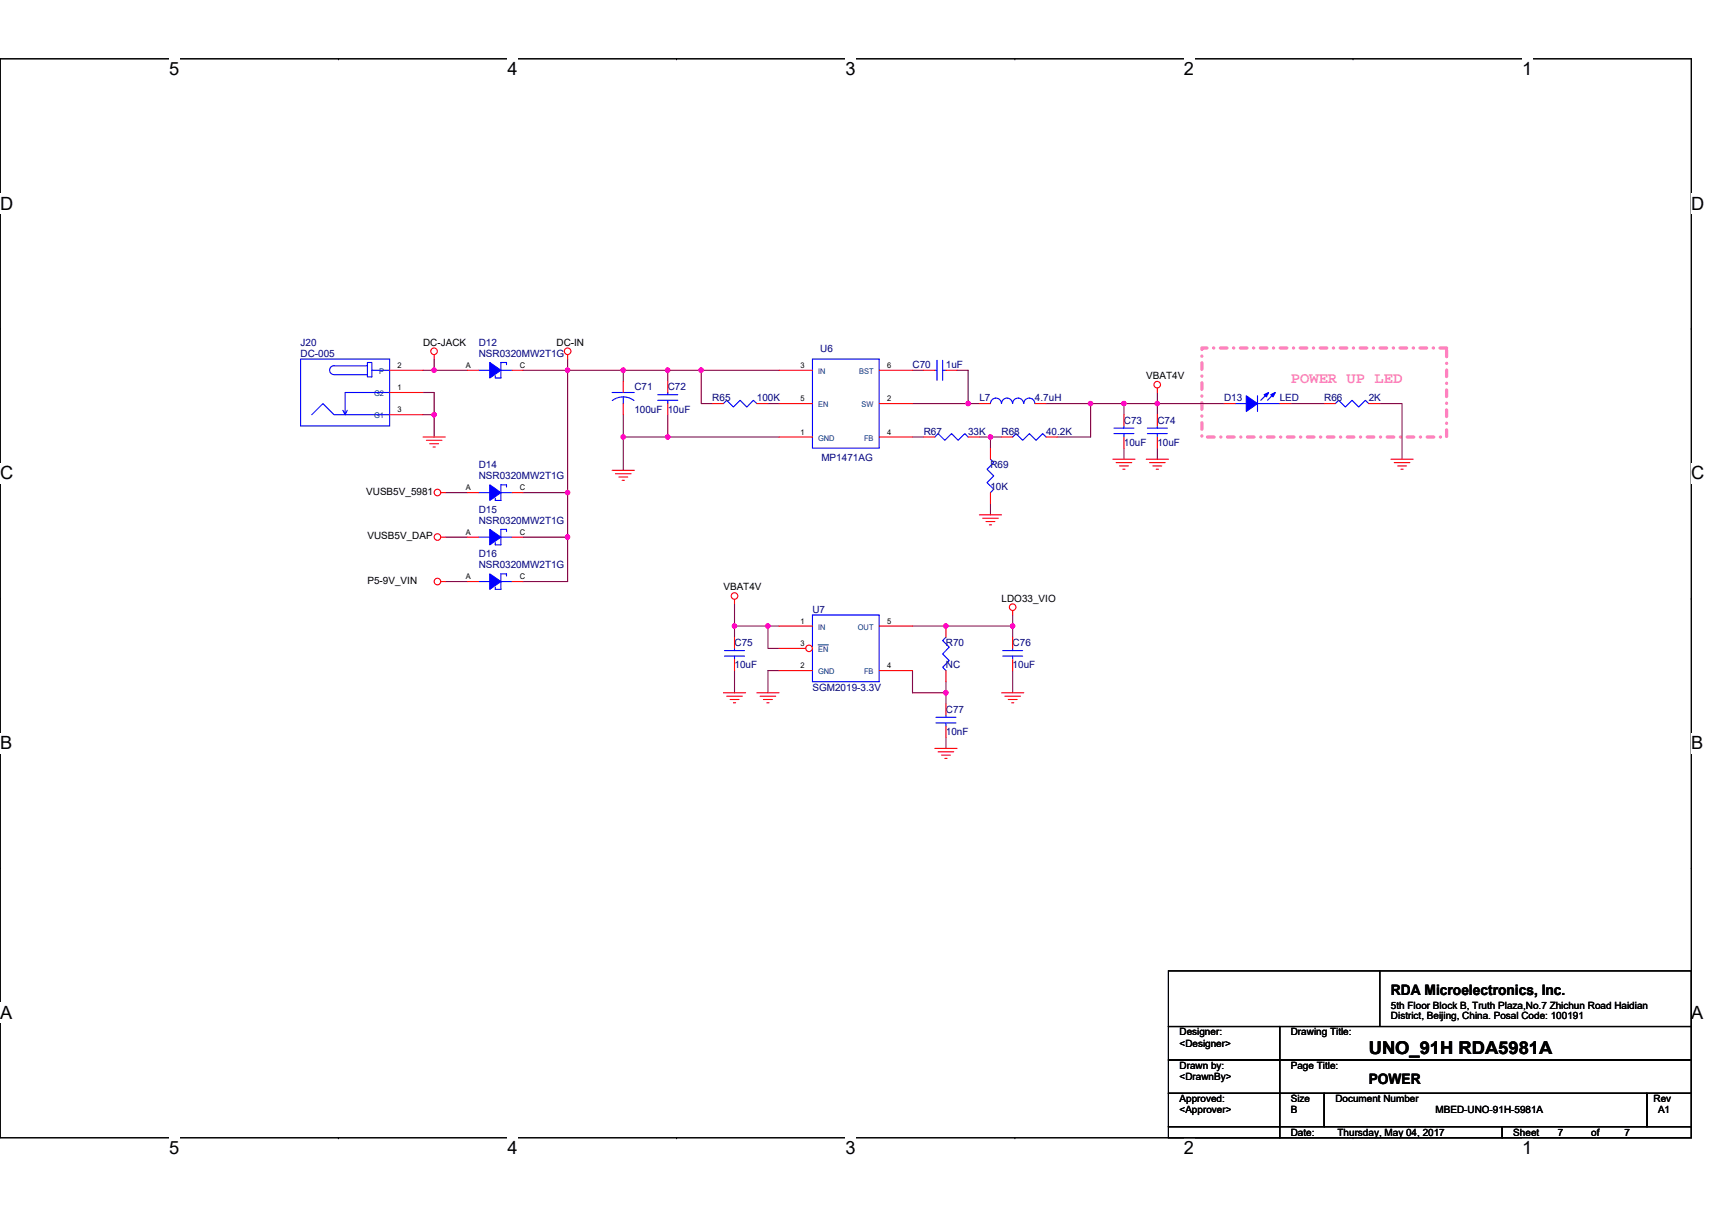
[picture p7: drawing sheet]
<svg xmlns="http://www.w3.org/2000/svg" width="297mm" height="210mm" viewBox="0 0 297 210" stroke-linecap="round" stroke-linejoin="round" font-family="sans-serif">
<path d="M0 10.2h293.5v187.2h-293.5z" fill="none" stroke="#000" stroke-width=".19"/>
<g fill="#fff">
<path d="M29.4 10.2h1.7v3.5h-1.7z"/>
<path d="M29.4 197.4h1.7v3.6h-1.7z"/>
</g>
<path d="M58.7 10.2h.1M58.7 197.4h.1" fill="none" stroke="#000" stroke-width=".19"/>
<g fill="#fff">
<path d="M88.1 10.2h1.7v3.5h-1.7z"/>
<path d="M88.1 197.4h1.7v3.6h-1.7z"/>
</g>
<path d="M117.4 10.2h.1M117.4 197.4h.1" fill="none" stroke="#000" stroke-width=".19"/>
<g fill="#fff">
<path d="M146.7 10.2h1.8v3.5h-1.8z"/>
<path d="M146.7 197.4h1.8v3.6h-1.8z"/>
</g>
<path d="M176.1 10.2h.1M176.1 197.4h.1" fill="none" stroke="#000" stroke-width=".19"/>
<g fill="#fff">
<path d="M205.4 10.2h1.8v3.5h-1.8z"/>
<path d="M205.4 197.4h1.8v3.6h-1.8z"/>
</g>
<path d="M234.8 10.2h.1M234.8 197.4h.1" fill="none" stroke="#000" stroke-width=".19"/>
<g fill="#fff">
<path d="M264.1 10.2h1.7v3.5h-1.7z"/>
<path d="M264.1 197.4h1.7v3.6h-1.7z"/>
<path d="M0 33.6h2.3v3.5h-2.3z"/>
<path d="M293.5 33.6h2.2v3.5h-2.2z"/>
<path d="M0 80.4h2.3v3.5h-2.3z"/>
<path d="M293.5 80.4h2.2v3.5h-2.2z"/>
</g>
<path d="M0 57h.1M293.5 57h.1" fill="none" stroke="#000" stroke-width=".19"/>
<g fill="#fff">
<path d="M0 127.2h2.1v3.5h-2.1z"/>
<path d="M293.5 127.2h2v3.5h-2z"/>
</g>
<path d="M0 103.8h.1M293.5 103.8h.1" fill="none" stroke="#000" stroke-width=".19"/>
<g fill="#fff">
<path d="M0 174h2.2v3.5h-2.2z"/>
<path d="M293.4 174h2.2v3.5h-2.2z"/>
</g>
<g fill="none" stroke="#000" stroke-width=".19">
<path d="M0 150.6h.1M293.5 150.6h.1M202.7 178.1h19.3v5.8h-19.3zM202.7 168.5h90.8v9.6h-90.8zM222 178.1h71.5v5.8h-71.5zM239.4 168.5v9.6M202.7 183.9h19.3v5.8h-19.3zM202.7 189.7h19.3v5.8h-19.3zM202.7 195.5h19.3v1.9h-19.3zM222 183.9h71.5v5.8h-71.5zM222 189.7h7.8v5.8h-7.8zM222 195.5h38.6v1.9h-38.6z"/>
<path d="M229.8 189.7h55.9v5.8h-55.9zM260.6 195.5h32.9v1.9h-32.9zM285.7 189.7h7.8v5.8h-7.8z"/>
</g>
<path d="M208.5 60.4h42.5v15.4h-42.5z" fill="none" stroke="#ff80c0" stroke-width=".57" stroke-dasharray="1.1 1.1 0 1.1"/>
<g fill="none" stroke="#800040" stroke-width=".19">
<path d="M73.4 68.1h1.9v3.9M73.4 72h1.9M73.4 64.3h1.9M75.3 64.3h5.8M75.3 72v3.8M75.3 62.3v2M90.8 64.3h7.7M98.5 64.3v21.2M98.5 64.3h9.6M98.5 62.3v2M108.1 75.8h7.8M108.1 64.3h7.8v1.9"/>
<path d="M108.1 64.3v1.9M108.1 72v3.8M108.1 75.8v5.8M115.9 72v3.8M115.9 75.8h19.3M115.9 64.3h5.8M121.7 64.3v5.7h1.9M121.7 64.3h13.5M133.2 70h2M158.3 75.8h2M158.3 70h9.7M158.3 64.3h2"/>
<path d="M166 64.3h2v5.7M168 70h1.9M169.9 75.8h1.9M171.8 75.8h2M171.8 75.8v2M181.5 70h7.7v5.8h-5.8M189.2 70h5.8v2M195 77.8v1.9M195 70h5.8M200.8 70v2M200.8 77.8v1.9M200.8 68.1v1.9"/>
<path d="M200.8 70h11.6M224 70h5.8M239.4 70h3.9v9.7M77.3 85.5h3.8M77.3 93.2h3.8M90.8 85.5h7.7M90.8 93.2h7.7M98.5 85.5v7.7M98.5 93.2v7.7h-7.7M171.8 87.4v1.9M77.3 100.9h3.8M127.4 116.4v3.8"/>
<path d="M127.4 108.6h5.8M127.4 104.8v3.8M127.4 108.6v2M133.2 108.6v3.9h2M133.2 108.6h2M135.2 116.4h-2v3.8M158.3 116.4v3.8h5.8M158.3 108.6h17.4M164.1 118.3v1.9M175.7 108.6v2M175.7 116.4v3.8M175.7 106.7v1.9"/>
<path d="M164.1 120.2v2M164.1 128v1.9"/>
</g>
<g fill="#f0f" stroke="#f0f" stroke-width=".19">
<circle cx="75.3" cy="72" r=".38"/>
<circle cx="115.8" cy="75.8" r=".38"/>
<circle cx="108.1" cy="75.8" r=".38"/>
<circle cx="115.8" cy="64.2" r=".38"/>
<circle cx="108.1" cy="64.2" r=".38"/>
<circle cx="121.6" cy="64.2" r=".38"/>
<circle cx="168" cy="70" r=".38"/>
<circle cx="171.8" cy="75.8" r=".38"/>
<circle cx="189.2" cy="70" r=".38"/>
<circle cx="200.8" cy="70" r=".38"/>
<circle cx="195" cy="70" r=".38"/>
<circle cx="75.3" cy="64.2" r=".38"/>
<circle cx="98.5" cy="85.5" r=".38"/>
<circle cx="98.5" cy="64.2" r=".38"/>
<circle cx="98.5" cy="93.2" r=".38"/>
<circle cx="164.1" cy="108.6" r=".38"/>
<circle cx="164.1" cy="120.2" r=".38"/>
<circle cx="175.7" cy="108.6" r=".38"/>
<circle cx="127.4" cy="108.6" r=".38"/>
<circle cx="133.2" cy="108.6" r=".38"/>
</g>
<g fill="none" stroke="#f00" stroke-width=".19">
<path d="M73.4 75.8h3.9M74 76.4h2.7M74.5 77h1.6M75.1 77.6h.4M75.3 61.6v.7M98.5 61.6v.7M115.9 66.2v1.9M115.9 70v2M169.9 70h1.9M179.6 70h1.9M193.1 79.7h3.8M198.9 79.7h3.8"/>
<path d="M200.8 67.4v.7M229.8 70h1.9M237.5 70h1.9M241.3 79.7h3.9M76.5 93.2h.8M76.5 85.5h.8M81.1 93.2h2M88.8 93.2h2M106.2 81.6h3.9M106.8 82.2h2.7M107.4 82.8h1.5M107.9 83.4h.4"/>
<path d="M169.9 89.3h3.9M170.5 89.9h2.7M171.1 90.5h1.5M171.7 91.1h.3M193.7 80.3h2.7M194.2 80.9h1.6M194.8 81.4h.4M199.4 80.3h2.8M200 80.9h1.6M200.6 81.4h.4M241.9 80.3h2.7M242.5 80.9h1.5"/>
<path d="M243.1 81.4h.4M76.5 100.9h.8M127.4 104v.8M135.2 108.6h5.8M135.2 116.4h5.8M175.7 106v.7M175.7 110.6v1.9M175.7 114.4v2M125.5 120.2h3.9M126.1 120.8h2.7M126.7 121.4h1.5M127.3 122h.3"/>
<path d="M131.3 120.2h3.9M131.9 120.8h2.7M132.5 121.4h1.5M133.1 122h.3M162.2 129.9h3.8M162.8 130.5h2.7M163.4 131h1.5M163.9 131.6h.4M173.8 120.2h3.8M174.3 120.8h2.8M174.9 121.4h1.6M175.5 122h.4"/>
<circle cx="75.3" cy="61" r=".57"/>
<circle cx="98.5" cy="61" r=".57"/>
<circle cx="200.8" cy="66.8" r=".57"/>
<circle cx="75.9" cy="93.2" r=".57"/>
<circle cx="75.9" cy="85.5" r=".57"/>
<circle cx="75.9" cy="100.9" r=".57"/>
<circle cx="127.4" cy="103.4" r=".57"/>
<circle cx="175.7" cy="105.4" r=".57"/>
</g>
<g fill="none" stroke="#00f" stroke-width=".19">
<path d="M114.1 69.5h3.5M114.1 68.5h3.5M115.9 68.1v.4M115.9 69.5v.5M175.7 70a.96 .96 0 0 0-1-.9 .96 .96 0 0 0-.9 .9 .95 .95 0 0 0-1-.9 .95 .95 0 0 0-1 .9M179.6 70a.97 .97 0 0 0-1-.9 .97 .97 0 0 0-1 .9 .95 .95 0 0 0-.9-.9 .95 .95 0 0 0-1 .9M231.7 70l.6-.5 1.1 1.1 1.2-1.1 1.2 1.1 1.1-1.1 .6 .5M83.1 93.2h1.9M86.9 93.2h1.9M87.9 92.2v-.3h-1v2.7h-1v-.4M141 106.7h11.5v11.6h-11.5zM174 113.9h3.4"/>
<path d="M174 112.9h3.4M175.7 112.5v.4M175.7 113.9v.5"/>
</g>
<path d="M85 91.9l1.9 1.3-1.9 1.4z" fill-rule="evenodd" fill="#00f" stroke="#00f" stroke-width=".19"/>
<circle cx="140.4" cy="112.5" r=".57" fill="#fff" stroke="#f00" stroke-width=".19"/>
<g fill="none" stroke="#f00" stroke-width=".19">
<path d="M67.6 64.3h5.8M67.6 72h5.8M67.6 68.1h5.8M81.1 64.3h2M88.8 64.3h2M108.1 66.2v1.9M108.1 70v2M123.6 70h1.9M131.3 70h1.9M135.2 64.3h5.8M135.2 70h5.8M135.2 75.8h5.8"/>
<path d="M152.5 64.3h5.8M152.5 70h5.8M152.5 75.8h5.8M160.3 64.3h1.9M160.3 75.8h1.9M164.1 64.3h1.9M168 75.8h1.9M171.8 77.8v1.9M173.8 75.8h1.9M181.5 75.8h1.9M195 72v1.9M195 75.8v2"/>
<path d="M200.8 72v1.9M200.8 75.8v2M212.4 70h1.9M222 70h2M81.1 85.5h2M88.8 85.5h2M171.8 85.5v1.9M81.1 100.9h2M88.8 100.9h2M127.4 110.6v1.9M127.4 114.4v2M135.2 112.5h4.6"/>
<path d="M152.5 116.4h5.8M152.5 108.6h5.8M164.1 116.4v1.9M164.1 108.6v2M164.1 122.2v1.9M164.1 126v2"/>
</g>
<path d="M141.9 111.9h1.8" fill="none" stroke="#004080" stroke-width=".17"/>
<g fill="none" stroke="#00f" stroke-width=".19">
<path d="M52.2 62.3h15.4v11.6h-15.4zM54.1 72l1.9-2 2 2h9.6M59.5 71.2l.4 .8M60.3 71.2l-.4 .8M63.8 63.5h-5.9a.76 .76 0 0 0-.7 .7 .76 .76 0 0 0 .7 .8h5.9M63.8 62.9h.7v2.5h-.7zM64.5 64.3h3.1M67.6 68.1h-7.7v3.9M83.1 64.3h1.9M86.9 64.3h1.9M87.9 63.3v-.4h-1v2.7h-1v-.4M106.2 68.1h3.9"/>
<path d="M106.2 69.5a3.1 3.1 0 0 1 3.8 0M108.1 68.9v1.1M125.5 70l.6-.5 1.2 1.1 1.1-1.1 1.2 1.1 1.1-1.1 .6 .5M141 62.3h11.5v15.5h-11.5zM162.2 64.3h.4M162.2 75.8l.6-.6 1.1 1.2 1.2-1.2 1.1 1.2 1.2-1.2 .6 .6M162.6 62.5v3.5M163.6 64.3h.5M163.6 62.5v3.5M171.8 79.7l.6 .6-1.1 1.1 1.1 1.2-1.1 1.2 1.1 1.1-.6 .6M175.7 75.8l.6-.6 1.1 1.2 1.2-1.2 1.2 1.2 1.1-1.2 .6 .6M193.3 75.2h3.4"/>
<path d="M193.3 74.3h3.4M195 73.9v.4M195 75.2v.6M199.1 75.2h3.4M199.1 74.3h3.4M200.8 73.9v.4M200.8 75.2v.6M214.3 70h1.9M218.2 68.7v2.7M218.2 70h3.8M219.9 68.3l-1.1 1.2M221.1 68.3l-1.2 1.2"/>
<path d="M83.1 85.5h1.9M86.9 85.5h1.9M87.9 100v-.4h-1v2.7h-1v-.4M87.9 84.5v-.4h-1v2.7h-1v-.4M83.1 100.9h1.9M86.9 100.9h1.9M125.7 113.9h3.5M125.7 112.9h3.5M127.4 112.5v.4M127.4 113.9v.5M164.1 110.6l-.5 .6 1.1 1.1-1.1 1.2 1.1 1.1-1.1 1.2 .5 .6M162.4 125.5h3.5"/>
<path d="M162.4 124.5h3.5M164.1 124.1v.4M164.1 125.5v.5"/>
</g>
<g fill="#00f" stroke="#00f" stroke-width=".19">
<path d="M85 99.6l1.9 1.3-1.9 1.4z" fill-rule="evenodd"/>
<path d="M85 62.9l1.9 1.4-1.9 1.3z" fill-rule="evenodd"/>
<path d="M216.2 68.7l2 1.3-2 1.4z" fill-rule="evenodd"/>
<path d="M220.5 68.5l.8-.4-.4 .8z" fill-rule="evenodd"/>
<path d="M219.3 68.5l.8-.4-.4 .8z" fill-rule="evenodd"/>
<path d="M85 84.1l1.9 1.4-1.9 1.3z" fill-rule="evenodd"/>
</g>
<g fill="#f0f" stroke="#f0f" stroke-width=".19">
<circle cx="75.3" cy="72" r=".38"/>
<circle cx="115.8" cy="75.8" r=".38"/>
<circle cx="108.1" cy="75.8" r=".38"/>
<circle cx="115.8" cy="64.2" r=".38"/>
<circle cx="108.1" cy="64.2" r=".38"/>
<circle cx="121.6" cy="64.2" r=".38"/>
<circle cx="168" cy="70" r=".38"/>
<circle cx="171.8" cy="75.8" r=".38"/>
<circle cx="189.2" cy="70" r=".38"/>
<circle cx="200.8" cy="70" r=".38"/>
<circle cx="195" cy="70" r=".38"/>
<circle cx="75.3" cy="64.2" r=".38"/>
<circle cx="98.5" cy="85.5" r=".38"/>
<circle cx="98.5" cy="64.2" r=".38"/>
<circle cx="98.5" cy="93.2" r=".38"/>
<circle cx="164.1" cy="108.6" r=".38"/>
<circle cx="164.1" cy="120.2" r=".38"/>
<circle cx="175.7" cy="108.6" r=".38"/>
<circle cx="127.4" cy="108.6" r=".38"/>
<circle cx="133.2" cy="108.6" r=".38"/>
</g>
<g font-size="3.2">
<text x="29.4" y="13">5</text>
<text x="88" y="13">4</text>
<text x="146.7" y="13">3</text>
<text x="205.4" y="13">2</text>
<text x="264.1" y="13">1</text>
<text x="0" y="36.4">D</text>
<text x="293.5" y="36.4">D</text>
<text x="0" y="83.2">C</text>
<text x="293.5" y="83.2">C</text>
<text x="0" y="130">B</text>
<text x="293.5" y="130">B</text>
<text x="0" y="176.8">A</text>
<text x="293.5" y="176.8">A</text>
<text x="29.4" y="200.3">5</text>
<text x="88" y="200.3">4</text>
<text x="146.7" y="200.3">3</text>
<text x="205.4" y="200.3">2</text>
<text x="264.1" y="200.3">1</text>
</g>
<text font-size="3.1" x="237.5" y="182.9">UNO_91H RDA5981A</text>
<text font-size="2.7" fill="#ff80c0" x="224" y="66.5">POWER UP LED</text>
<g font-size="2.5">
<text x="241.3" y="172.7">RDA Microelectronics, Inc.</text>
<text x="237.5" y="188.2">POWER</text>
</g>
<g font-size="1.7" fill="#000080">
<text x="52.2" y="60">J20</text>
<text x="52.2" y="61.9">DC-005</text>
<text x="83.1" y="60">D12</text>
<text x="83.1" y="61.9">NSR0320MW2T1G</text>
<text x="142.3" y="61.2">U6</text>
<text x="158.3" y="63.9">C70</text>
<text x="164.1" y="63.9">1uF</text>
<text x="110.1" y="67.7">C71</text>
<text x="110.1" y="71.6">100uF 10uF</text>
<text x="115.9" y="67.7">C72</text>
<text x="123.6" y="69.7">R65</text>
<text x="131.3" y="69.7">100K</text>
<text x="169.9" y="69.7">L7</text>
<text x="179.6" y="69.7">4.7uH</text>
<text x="212.4" y="69.7">D13</text>
<text x="222" y="69.7">LED</text>
<text x="229.8" y="69.7">R66</text>
<text x="237.5" y="69.7">2K</text>
<text x="160.3" y="75.5">R67</text>
<text x="168" y="75.5">33K</text>
<text x="173.8" y="75.5">R68</text>
<text x="181.5" y="75.5">40.2K</text>
<text x="195" y="73.5">C73</text>
<text x="195" y="77.4">10uF</text>
<text x="200.8" y="73.5">C74</text>
<text x="200.8" y="77.4">10uF</text>
<text x="83.1" y="81.2">D14</text>
<text x="83.1" y="83.2">NSR0320MW2T1G</text>
<text x="142.5" y="80.1">MP1471AG</text>
<text x="171.8" y="81.2">R69</text>
<text x="83.1" y="89">D15</text>
<text x="171.8" y="85.1">10K</text>
<text x="83.1" y="90.9">NSR0320MW2T1G</text>
<text x="83.1" y="96.7">D16</text>
<text x="83.1" y="98.6">NSR0320MW2T1G</text>
<text x="141" y="106.3">U7</text>
<text x="127.4" y="112.1">C75</text>
<text x="164.1" y="112.1">R70</text>
<text x="175.7" y="112.1">C76</text>
<text x="127.4" y="116">10uF</text>
<text x="141" y="119.8">SGM2019-3.3V</text>
<text x="164.1" y="116">NC</text>
<text x="175.7" y="116">10uF</text>
<text x="164.1" y="123.7">C77</text>
<text x="164.1" y="127.6">10nF</text>
</g>
<g font-size="1.7">
<text x="73.4" y="60">DC-JACK</text>
<text x="96.6" y="60">DC-IN</text>
<text x="198.9" y="65.8">VBAT4V</text>
<text x="63.5" y="85.9">VUSB5V_5981</text>
<text x="63.8" y="93.6">VUSB5V_DAP</text>
<text x="63.8" y="101.3">P5-9V_VIN</text>
<text x="125.5" y="102.5">VBAT4V</text>
<text x="173.8" y="104.4">LDO33_VIO</text>
<text x="204.7" y="179.7">Designer:</text>
<text x="224" y="179.7">Drawing Title:</text>
<text x="241.3" y="175.1">5th Floor Block B, Truth Plaza,No.7 Zhichun Road Haidian</text>
<text x="241.3" y="176.9">District, Beijing, China. Posal Code: 100191</text>
<text x="204.7" y="185.5">Drawn by:</text>
<text x="204.7" y="181.6">&lt;Designer&gt;</text>
<text x="224" y="185.5">Page Title:</text>
<text x="204.7" y="191.3">Approved:</text>
<text x="204.7" y="187.4">&lt;DrawnBy&gt;</text>
<text x="224" y="191.3">Size</text>
<text x="231.7" y="191.3">Document Number</text>
<text x="286.9" y="191.3">Rev</text>
<text x="204.7" y="193.2">&lt;Approver&gt;</text>
<text x="224" y="197.1">Date:</text>
<text x="224" y="193.2">B</text>
<text x="232.1" y="197.1">Thursday, May 04, 2017</text>
<text x="249.1" y="193.2">MBED-UNO-91H-5981A</text>
<text x="262.6" y="197.1">Sheet</text>
<text x="270.3" y="197.1">7</text>
<text x="276.1" y="197.1">of</text>
<text x="281.9" y="197.1">7</text>
<text x="287.7" y="193.2">A1</text>
</g>
<g font-size="1.4" fill="#004080">
<text x="65.8" y="64.9">P</text>
<text x="141.9" y="64.9">IN</text>
<text x="149.1" y="64.9">BST</text>
<text x="64.9" y="68.7">G2</text>
<text x="141.9" y="70.7">EN</text>
<text x="149.5" y="70.7">SW</text>
<text x="64.9" y="72.6">G1</text>
<text x="141.9" y="76.5">GND</text>
<text x="149.9" y="76.5">FB</text>
<text x="141.9" y="109.3">IN</text>
<text x="141.9" y="113.1">EN</text>
<text x="148.8" y="109.3">OUT</text>
<text x="141.9" y="117">GND</text>
<text x="149.9" y="117">FB</text>
</g>
<g font-size="1.4">
<text x="69" y="63.9">2</text>
<text x="80.8" y="63.9">A</text>
<text x="90.2" y="63.9">C</text>
<text x="138.9" y="63.9">3</text>
<text x="153.9" y="63.9">6</text>
<text x="69" y="71.6">3</text>
<text x="69" y="67.7">1</text>
<text x="138.9" y="69.6">5</text>
<text x="153.9" y="69.6">2</text>
<text x="138.9" y="75.4">1</text>
<text x="153.9" y="75.4">4</text>
<text x="80.8" y="85.1">A</text>
<text x="90.2" y="85.1">C</text>
<text x="80.8" y="92.8">A</text>
<text x="90.2" y="92.8">C</text>
<text x="80.8" y="100.5">A</text>
<text x="90.2" y="100.5">C</text>
<text x="138.9" y="108.2">1</text>
<text x="138.9" y="112.1">3</text>
<text x="153.9" y="108.2">5</text>
<text x="138.9" y="116">2</text>
<text x="153.9" y="116">4</text>
</g>
</svg>
